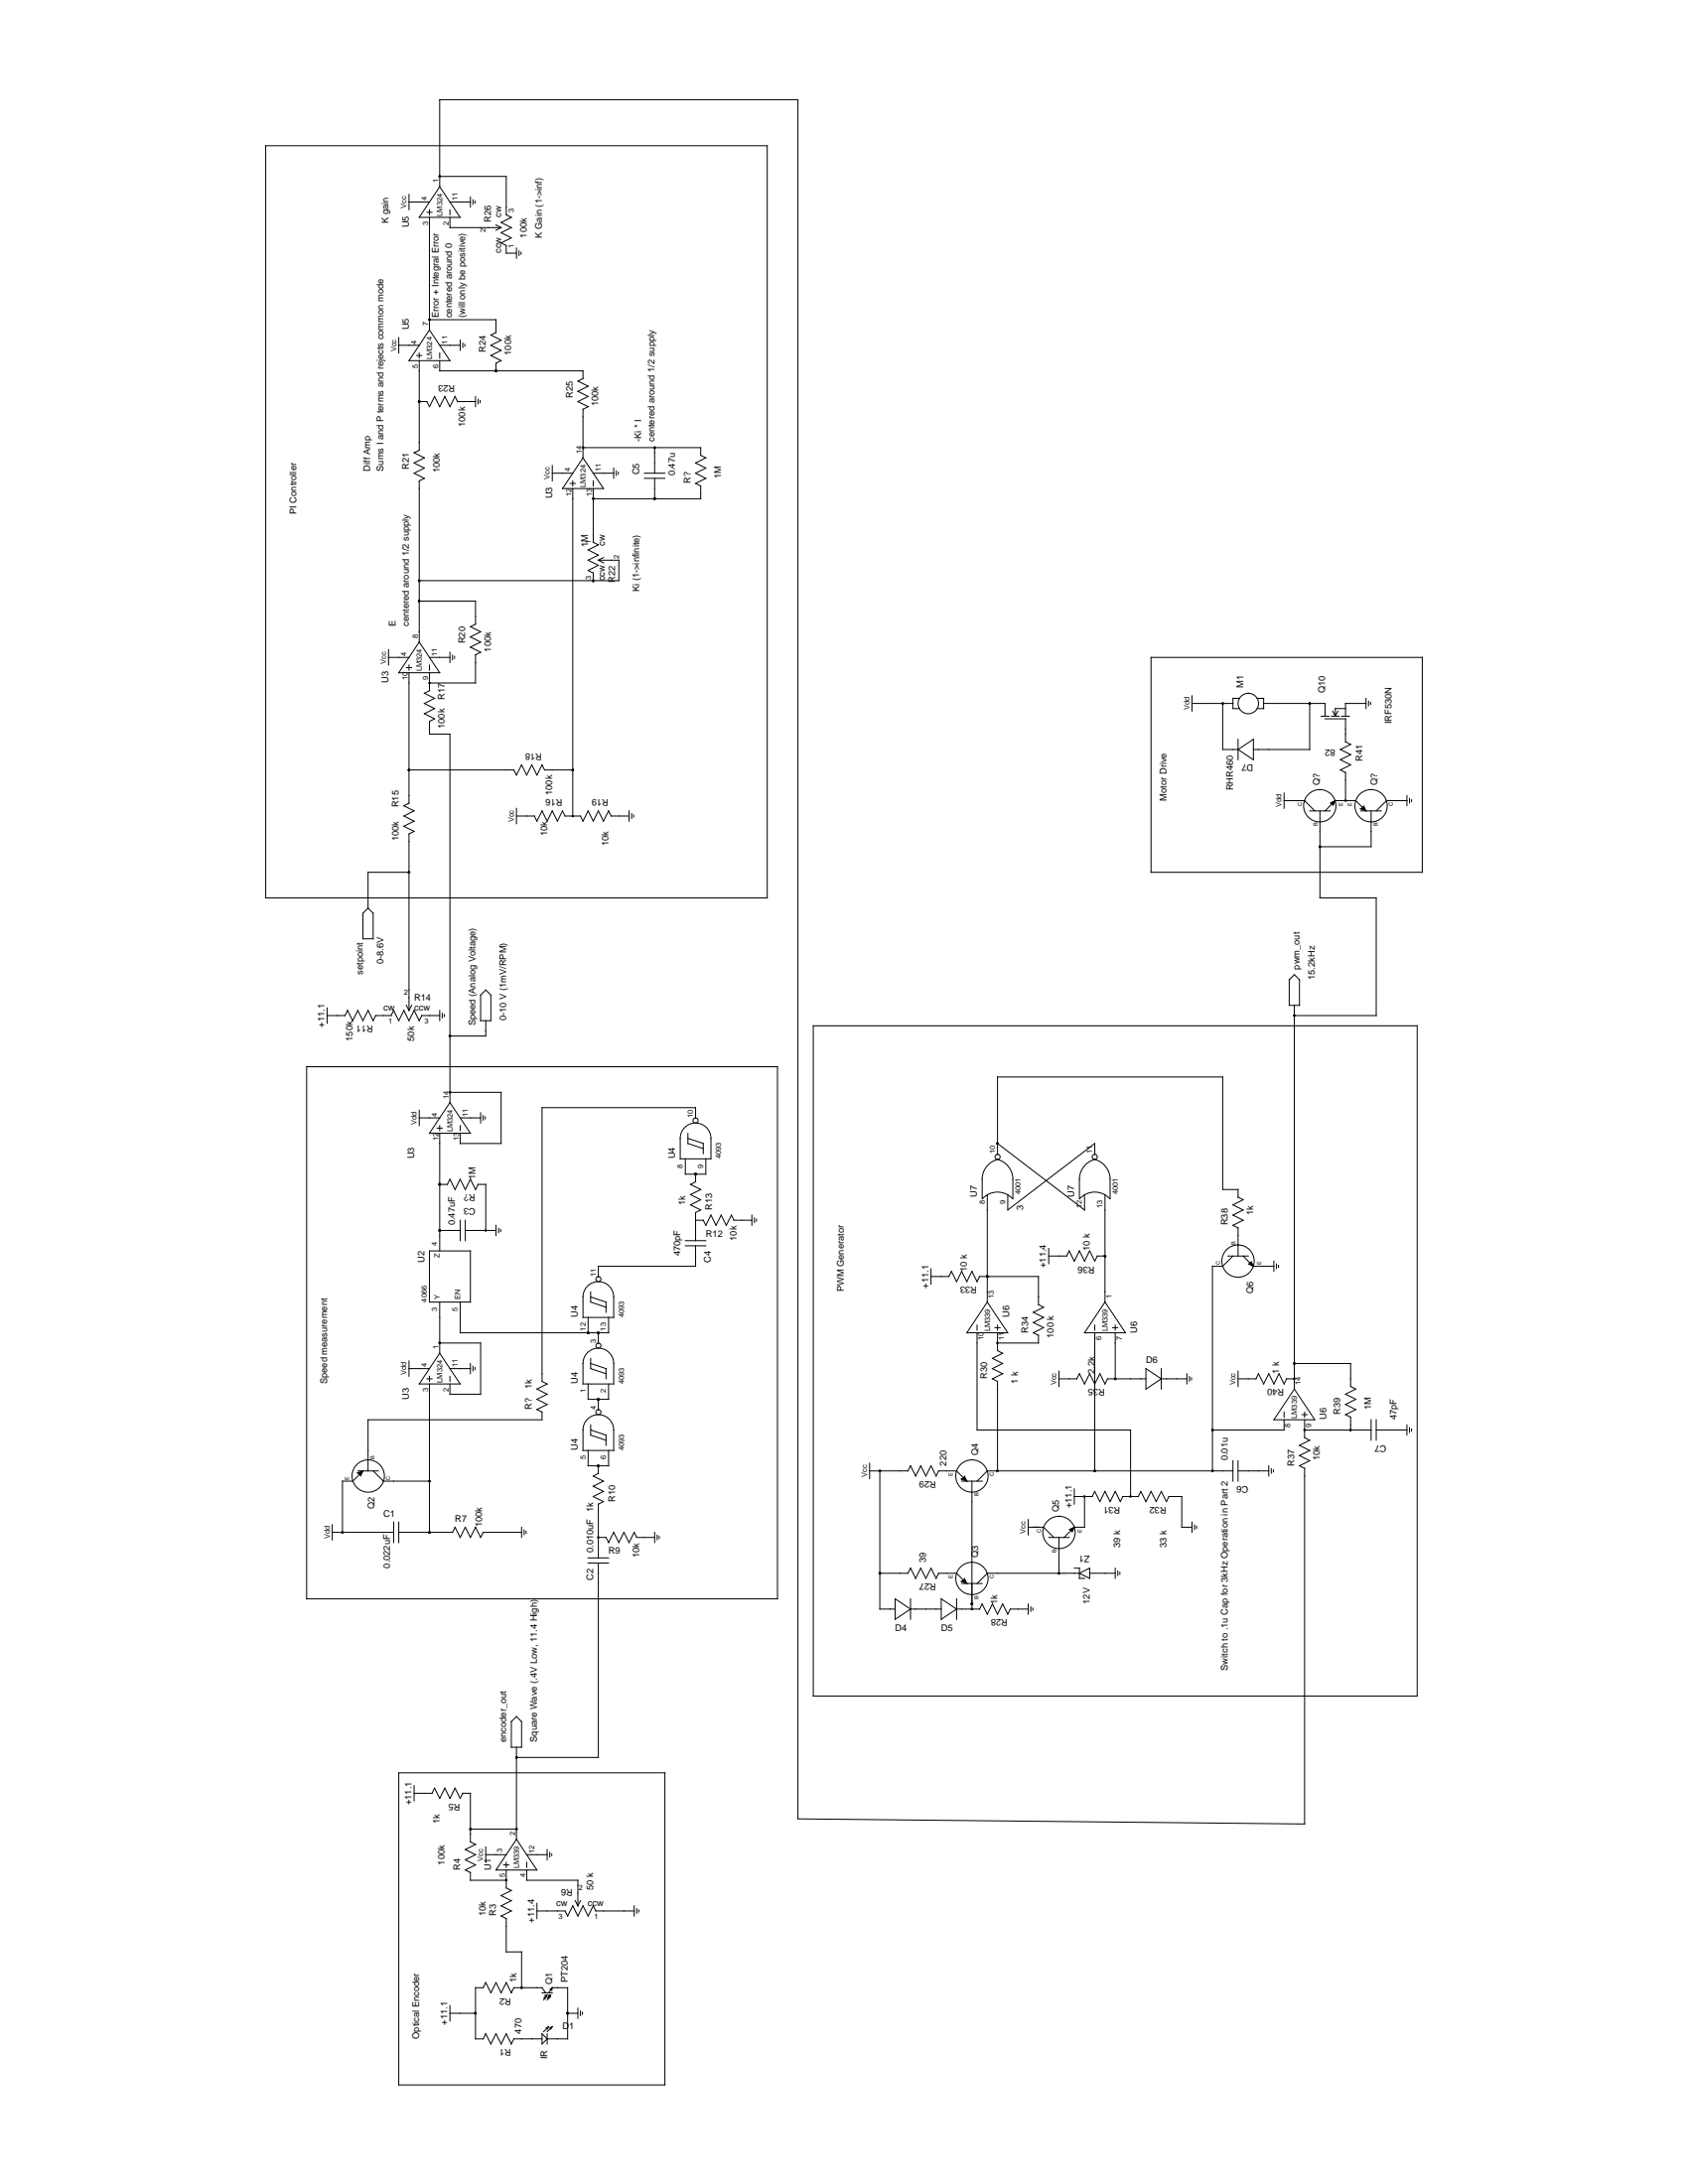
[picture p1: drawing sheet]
<svg xmlns="http://www.w3.org/2000/svg" width="216mm" height="279mm" viewBox="0 0 216 279" stroke-linecap="round" stroke-linejoin="round" font-family="sans-serif">
<g fill="none" stroke="#000" stroke-width=".13">
<path d="M34 18.6h64.1v96.3h-64.1zM52.3 24.9v1.9M52.3 25.8h2.6M54.6 27.2h.7M54.9 26.8v.7M54.9 27.8v14.4M56.2 23.9v-11.1h45.9v219.9l64.8 .6v-45.5M56.2 22.6h8.5v4.9l.7 .3-1.3 .7M56.2 23.9l2.7 3.9h-5.3zM57.5 26.8v.7M57.5 25.8h2.7M57.5 27.8v1.3h6.6l-.7 .4"/>
<path d="M60.2 25.2v1.3M60.5 25.6v.5M60.8 25.7v.3M63.4 28.8l.7 .3M64.1 28.5l1.3 .6-1.3 .7 1.3 .6-1.3 .7 .6 .3v1h1.4M66.1 31.7v1.3M66.4 32.1v.6M66.6 32.3v.2M51 43.2v2M51 44.2h2.6M53.3 45.5h.6M53.6 45.2v.6"/>
<path d="M53.6 46.1v11.5l-.6 .3 1.3 .7-1.3 .6 1.3 .7-1.3 .6 1.3 .7-.7 .3v20.6M54.9 42.2l2.6 3.9h-5.2zM54.9 40.9h8.5v1.7l-.6 .3 1.3 .6-1.3 .7 1.3 .6-1.3 .7 1.3 .6-.7 .4v.9M56.2 45.2v.6M56.2 44.2h2.7M56.2 46.1v1.3h18.4v1M58.2 50.7l.3 .7h2.3M58.2 50.7l-.7 1.3-.6-1.3-.7 1.3-.6-1.3-.7 1.3-.3-.6h-1M58.9 43.5v1.3M59.2 43.9v.6M59.4 44v.3M60.8 50.7v1.3"/>
<path d="M61.1 51.1v.6M61.4 51.2v.3M70.6 59.6v1.9M74.6 57.3h15v.9l.7 .4-1.3 .6 1.3 .7-1.3 .6 1.3 .7-1.3 .6 .6 .4v1.6h-13.7M74.6 58.6l2.6 3.9h-5.3zM74.6 48.4l-.7 .4 1.3 .6-1.3 .7 1.3 .6-1.3 .7 1.3 .6-.6 .4v6.2M78.5 59.9v1.3M83.7 57.3v3.2M53.6 76.9h7.2v3l-.6 .3 1.3 .6-1.3 .7 1.3 .6-1.3 .7 1.3 .6-.7 .4v3.6h-5.9M72.9 61.8h.7M73.3 61.5v.7M73.3 60.5h-2.7"/>
<path d="M73.3 62.5v41.9M75.9 60.5h2.6M75.9 62.5v6.9l.6 .3M75.9 61.5v.7M76.5 69.7l-1.3 .7 1.3 .6-1.3 .7 1.3 .6-1.3 .7 .7 .3v1M76.5 71.7l.7 .3M77.2 71.3l-.7 .4h2.6v2.6h-25.5M78.8 60.2v.6M79.1 60.4v.3M82.4 60.5h2.6M82.4 61.2h2.6M83.7 61.2v2.6"/>
<path d="M49.7 84.1h2.6M49.7 83.1v2M52 85.4h.6M52.3 85.1v.6M52.3 86.1v16.7M53.6 82.1l2.6 4h-5.2zM54.9 85.1v.6M54.9 86.1v2.3l-.6 .3 1.3 .6-1.3 .7 1.3 .6-1.3 .7 1.3 .7-.7 .3v1.6h2.6v47.1M54.9 84.1h2.6M57.5 83.4v1.4M57.9 83.8v.6M58.1 84v.2"/>
<path d="M69.3 97.8l.3 .7h3.7M69.3 97.8l-.6 1.4-.7-1.4-.6 1.4-.7-1.4-.6 1.4-.4-.7h-13.4M147.2 84.1h34.7v27.5h-34.7zM152.5 90h5.2M152.5 89v2M156.4 90v5.9h2M158.4 94.6v2.6M158.4 95.9l1.9-1.3v2.6zM158.5 89.3h-.8v1.3h.8M160.8 89.3h.8v1.3h-.8M161.6 90h7.9v1.6M167.5 90v5.9h-7.2"/>
<path d="M169 91.6h1M169.5 92h2.6v2.9l.7 .3M170.3 91.6h1M170.5 91l.3 .6M171.1 91l-.3 .6M171.6 91.6h1M172.1 90.6h-1.3v1M172.8 95.2l-1.4 .7 1.4 .6-1.4 .7 1.4 .6-1.4 .7 .7 .3v3.6M174.7 89.3v1.3M174.7 90h-2.6v1.6M175 89.7v.6M175.3 89.9v.2"/>
<path d="M47.1 116.2l.6 .6v3.3h-1.3v-3.3zM52.3 111.6h-5.2v4.6M52.3 102.8l-.6 .3 1.3 .6-1.3 .7 1.3 .6-1.3 .7 1.3 .7-.7 .3v22.6M66.1 103.4v2M77.8 103.7l.4 .7h2.3M77.8 103.7l-.6 1.3-.7-1.3-.6 1.3-.7-1.3-.6 1.3-.4-.6h-1.9l-.4-.7-.6 1.3-.7-1.3-.6 1.3-.7-1.3-.6 1.3-.4-.6h-2.2M80.5 103.7v1.3M80.8 104.1v.6M81 104.3v.2M164.2 101.4v2M164.2 102.4h2.7l1.3 1.3M167.5 103.7h2.6"/>
<path d="M168.8 103.7v11.2h7.2v15h-10.4M169.5 103.7l1.3-1.3h2.6l1.3 1.3M170.2 102.7l.6-.3-.3 .6zM174 103.5l.3-.2 .1-.2 .3 .6zM174.1 103.7h2.6M175.4 103.7v4.6h-6.6M180 101.8v1.3M180 102.4h-2.7l-1.3 1.3M180.3 102.1v.6M180.5 102.3v.3M39.2 136.5h60.2v68h-60.2zM41.8 128.9v2"/>
<path d="M48 129.9h2M48.1 129.9l-.4 .7-.6-1.3-.7 1.3-.6-1.3-.7 1.3-.6-1.3-.4 .6h-2.3M50 129.9l.3-.6 .7 1.3 .7-1.3 .6 1.3 .7-1.3 .6 1.3 .3-.7h2.3M52 128.6l.3 .7M52.7 128.6l-.4 .7M56.2 129.3v1.3M56.6 129.6v.6M56.8 129.8v.3M57.5 139.7h6.6v6.6h-5.2v-1.3M62.1 126.6l.7 .7v3.3h-1.3v-3.3zM62.1 130.6v1.9h-4.6M104 131.2h77.3v85.8h-77.3z"/>
<path d="M164.9 125.3l.7-.6 .6 .6v3.3h-1.3zM165.6 128.6v49.1M53.6 143h2.6M53.6 142v2M55.9 144.3h.7M56.2 151.5h1l.3-.6 .7 1.3 .7-1.3 .6 1.3 .7-1.3 .6 1.3M56.2 157.4h2.7M56.2 145v15M56.2 144v.6M57.5 141l2.7 4h-5.3zM58.9 143h2.6M58.9 156.1v2.6"/>
<path d="M58.9 144v.6M59.5 157.4h3.9M59.5 156.1v2.6M61.1 151.5h1v5.9M61.1 151.5l-.3 .7M61.5 142.4v1.3M61.8 142.7v.6M62.1 142.9v.2M63.4 156.8v1.3M63.8 157.1v.6M64 157.3v.2M87.6 144.2a1.96 1.96 0 0 1 2.1-.4 1.96 1.96 0 0 1 1.2 1.8v2.6h-3.9l.1-3.1 .2-.5z"/>
<path d="M87.7 158.7h2.6M87.7 159.4h2.6M87.7 148.2v2h2.6v-2M88 145.6l1.9 .7v1.3M88 145v1.3l1.9 .6M89 150.2v1l-.7 .3 1.3 .7-1.3 .6 1.3 .7-1.3 .6 1.3 .7-.6 .3M89 155.1v3.6M89 159.4v2.6h-12.5v1.3M89 143v-1.3h-19.7v35l.7 .3-1.3 .7 1.3 .7-1.3 .6 1.3 .7-1.3 .6 .6 .4M89 156.1h1l.3 .7M96.2 155.4v1.4M96.2 156.1h-2.3l-.4-.7-.6 1.4-.7-1.4-.6 1.4-.7-1.4-.6 1.4"/>
<path d="M96.5 155.8v.6M96.8 156v.2M125.6 153.4a2.62 2.62 0 0 1 3.9 0M126.3 152.8v13.8M127.6 148.3a2.62 2.62 0 0 1 1.9 2.6v2.4M127.6 147.7v-9.9h28.8v14.4h2v1l.6 .3-1.3 .6 1.3 .7-1.3 .6 1.3 .7-1.3 .7 .7 .3M127.6 146.3l11.1 8.5v-2M127.6 148.3a2.62 2.62 0 0 0-2 2.6v2.4M134.1 159.7v2M138.1 153.4a2.62 2.62 0 0 1 3.9 0M140 148.3a2.62 2.62 0 0 1 2 2.6v2.4M140 147.7v-1.4l-11.1 8.5v-2"/>
<path d="M140 148.3a2.62 2.62 0 0 0-1.9 2.6v2.4M141.3 152.8v13.8M158.4 157.1v3.6M52.3 175.1h2.6M52.3 174.1v2M54.6 176.4h.7M54.9 160h5.3v6.6h-5.3zM54.9 176.1v.6M54.9 177.1v18.9M56.2 171.8h5.3v6.6h-4v-1.3M56.2 166.6v6.5M56.2 173.1l2.7 4h-5.3z"/>
<path d="M57.5 176.1v.6M57.5 175.1h2.7M58.9 166.6v3.9h18.9v-2M60.2 174.4v1.3M60.5 174.8v.6M60.8 175v.2M75.1 173a1.96 1.96 0 0 1 2.2-.4 1.96 1.96 0 0 1 1.2 1.8v2.7h-3.9v-3.2l.2-.5zM75.1 164.5a1.96 1.96 0 0 1 2.2-.4 1.96 1.96 0 0 1 1.2 1.8v2.6h-3.9v-3.1l.2-.5zM75.2 177.1v1.9h2.6v-1.9M75.2 168.5v2M75.5 165.9l2 .7v1.3M75.5 174.4l2 .7v1.3"/>
<path d="M75.5 165.3v1.3l2 .6M75.5 173.8v1.3l2 .6M76.5 170.5v1.3M76.5 179v1.3M119.1 163.3h2.3l.3-.7 .6 1.4 .7-1.4 .7 1.4 .6-1.4 .7 1.4 .3-.7h7.5v3.6l.7 .3-1.3 .7 1.3 .6-1.3 .7 1.3 .6-1.3 .7 .6 .3M119.1 162.3v2M125 170.5v12.4h19.6v8.6M125 169.5v.7M126.3 166.6l2.6 3.9h-5.2zM127.3 169.9h.6M127.6 170.5v2.3l.6 .3-1.3 .7 1.3 .6-1.3 .7 1.3 .6-1.3 .7 .7 .3v11.5M127.6 169.5v.7"/>
<path d="M132.8 170.8v1h-5.2M134.1 160.7h2.3l.3-.7 .7 1.3 .7-1.3 .6 1.3 .7-1.3 .6 1.3 .3-.6h1M135.4 175.4v2M140 169.5v.7M140 170.5v17.7M141.3 166.6l2.7 3.9h-5.3zM141.6 176.4h5M141.7 176.4l-.4 .7-.6-1.4-.7 1.4-.6-1.4-.7 1.4-.6-1.4-.4 .7h-2.3M142.3 169.9h.7M142.6 169.5v.7M142.6 170.5v5.9M146.6 175.1l1.9 1.3-1.9 1.3z"/>
<path d="M148.5 176.4h3.3M148.5 175.1v2.6M151.8 175.7v1.4M152.1 176.1v.6M152.4 176.3v.2M157 160.7h2.7M157.7 160.7l-1.3 1.3h-1.3v26.2M158.4 175.4v2M158.4 176.4h2.2l.4-.7 .6 1.4 .7-1.4 .6 1.4 .7-1.4 .6 1.4 .4-.7h1M159 160.7l1.3 1.3h2.6M159.7 161.7l.4-.3 .2 .6zM162.9 161.3v1.3"/>
<path d="M163.3 161.7v.6M163.5 161.9v.2M165.6 174.4h7.2v3l.6 .3-1.3 .7 1.3 .6-1.3 .7 1.3 .6-1.3 .7 .7 .3v1.6M165.6 177.7l2.6 3.9h-5.3zM42.5 195.1v1.9M45.7 188.4l.7-.2-.3 .6-.1-.2zM45.8 188.2h2.6M46.4 188.2l-1.3 1.3h-1.3v6.5M47.7 188.2l1.3 1.3h5.9M50.3 194.7v2.6M50.3 196h-7.8M51 194.7v2.6"/>
<path d="M51 196h6.9l.3-.6 .7 1.3 .6-1.3 .7 1.3 .6-1.3 .7 1.3 .3-.7h4.9M66.7 195.4v1.3M67 195.7v.6M67.3 195.9v.3M69.3 180.6v1h-22.2v6.6M75.1 181.6a1.96 1.96 0 0 1 2.2-.5 1.96 1.96 0 0 1 1.2 1.8v2.7h-3.9v-3.2l.2-.4zM75.2 199.3h2.6M75.2 200h2.6M75.2 185.6v1.9h2.6v-1.9M75.5 182.9l2 .7v1.3M75.5 182.3v1.3l2 .7M76.5 200v24.8h-10.4"/>
<path d="M76.5 187.5v1l-.6 .3 1.3 .7-1.3 .6 1.3 .7-1.3 .7 1.3 .6M76.5 192.4v6.9M76.5 196.7h1M77.2 192.1l-.7 .3M77.5 196.7l.3 .6 .7-1.3 .6 1.3 .7-1.3 .7 1.3 .6-1.3 .3 .7h2.3M83.7 196v1.3M84.1 196.4v.6M84.3 196.6v.2M111.2 188.2h1.3M111.2 187.2v2M122.9 189.2l.3-.1 .2-.2 .3 .6zM123 189.5h2.6"/>
<path d="M123.7 189.5l-1.4-1.3h-2.2l-.4 .6-.6-1.3-.7 1.3-.6-1.3-.7 1.3-.6-1.3-.4 .7h-3.6v17.7h2M124.3 189.5v16.4M131.5 194.4v2M131.5 195.4h2l1.3 1.3M134.1 196.7h2.6M135.4 196.7v4.6M136.8 195.7l.6-.3-.3 .6zM137.4 190.5v1.9M138.7 191.5v3.9h-1.3l-1.3 1.3M143.6 191.5h2l.3-.7 .7 1.3 .6-1.3 .7 1.3 .6-1.3 .7 1.3 .3-.6h1.7v3.9h1.3M143.6 191.5l-.3 .6-.7-1.3-.6 1.3-.7-1.3-.6 1.3-.7-1.3-.3 .7h-2.3M152.5 194.7v1.3"/>
<path d="M152.8 195.1v.6M153 195.2v.3M157.7 186.9v2.6M157.7 188.2h-31.4l-1.3 1.3M158.4 188.2h3.9M158.4 186.9v2.6M162.3 187.5v1.3M162.6 187.9v.6M162.9 188v.3M164.2 181.6v1.3h-9.1M164.2 180.7v.6M166.5 181h.7"/>
<path d="M166.9 182.9h8.5M166.9 180.7v.6M166.9 181.6v2.3l.6 .4-1.3 .6 1.3 .7-1.3 .6 1.3 .7-1.3 .6 .7 .4M175.4 181.6v2.7M176 182.9h4M176 181.6v2.7M180 182.3v1.3M180.3 182.6v.6M180.5 182.8v.3M66.1 219.6l.6 .7v3.2h-1.3v-3.2zM112.5 201.3h3.6l.4-.7 .6 1.3 .7-1.3 .6 1.3 .7-1.3 .6 1.3 .4-.6h2.2l1.4 1.3M114.5 204.5l2 1.4-2 1.3z"/>
<path d="M116.5 204.5v2.7M116.5 205.9h3.9M122.3 205.9l-1.9-1.4v2.7l1.9-1.3h3l.3-.7 .7 1.3 .6-1.3 .7 1.3 .6-1.3 .7 1.3M122.3 204.5v2.7M122.9 202.3l.3-.1 .2-.2 .3 .6zM123 202.6h2.6M131.5 205.2v1.3M131.5 205.9h-2.3l-.3 .6M131.8 205.6v.5M132.1 205.7v.3M137.4 200.6h.7v1.3h.6M138.1 201.3h-11.8l-1.3 1.3"/>
<path d="M138.1 201.3l1.3-.7v1.3zM139.4 201.3h3.2M142.6 200.6v1.3M143 201v.6M143.2 201.1v.3M51 226.8h34v39.9h-34zM53 229.4h2.3l.3-.6 .6 1.3 .7-1.3 .6 1.3 .7-1.3 .7 1.3 .3-.7h1v6.2l.6 .4-1.3 .6 1.3 .7-1.3 .6 1.3 .7-1.3 .6 .7 .4v.9h4.5M53 228.4v2M60.2 234h5.9M62.1 236.3v2M64.4 238.6h.7M64.7 238.3v.6"/>
<path d="M64.7 237.3h-2.6M64.7 239.2v2.3l.7 .4-1.3 .6 1.3 .7-1.3 .6 1.3 .7-1.3 .6 .6 .4M66.1 235.3l2.6 3.9h-5.3zM66.1 223.5v11.8M67.4 237.3h2.6M67.4 239.2v1.3h6.5v3.3M67.4 238.3v.6M70 236.6v1.3M70.3 237v.6M70.6 237.1v.3M57.5 256.6v1.9M60.8 257.6h-3.3"/>
<path d="M64.7 245.4v4.3h2v4.6M68.7 244.5h3.6l.3 .6 .7-1.3 .6 1.3 .7-1.3 .6 1.3 .7-1.3 .3 .7h4.9M68.7 243.5v2M69.3 254.9h1.3M69.7 255.3l.3-.1-.1 .3zM69.8 254.9l-.5-.6h-3.6l-.3 .6-.7-1.3-.6 1.3-.7-1.3-.6 1.3-.7-1.3-.3 .7h-1v6.5h1l.3-.6 .7 1.3 .6-1.3 .7 1.3 .6-1.3 .7 1.3 .3-.7h3.6M69.9 255.3l-.3 .3h.2l-.3 .3M70.2 255.3l.2-.1v.3zM70.2 259.3l-.7 .6M70.2 259.3l-.3 .2M70.2 259.3l-.2 .3M70.3 255.3l-.3 .3h.2l-.2 .3"/>
<path d="M70.4 254.5l.2-.2v.3zM70.6 254.3l-.4 .6M70.6 259.3l-.6 .6M70.6 259.3l-.3 .2M70.6 259.3l-.2 .3M70.6 254.3h2v6.5h-2.6M72.6 257.6h1.3M73.6 243.1l.3 .7M73.9 256.9v1.3M74.2 257.3v.6M74.3 243.2l-.4 .6M74.5 257.4v.3"/>
<path d="M81.1 243.8v1.3M81.4 244.2v.6M81.7 244.3v.3M69.3 260.2l.7 .6-.7 .7zM70 260.2v1.3"/>
<circle cx="159.7" cy="90" r="1.31"/>
<circle cx="168.8" cy="103.1" r="2.07"/>
<circle cx="175.4" cy="103.1" r="2.07"/>
<circle cx="89" cy="143.3" r=".33"/>
<circle cx="127.6" cy="148" r=".33"/>
<circle cx="140" cy="148" r=".33"/>
<circle cx="76.5" cy="163.6" r=".33"/>
<circle cx="76.5" cy="172.1" r=".33"/>
<circle cx="158.3" cy="161.3" r="2.07"/>
<circle cx="47.1" cy="188.8" r="2.07"/>
<circle cx="76.5" cy="180.7" r=".33"/>
<circle cx="124.3" cy="188.8" r="2.07"/>
<circle cx="135.4" cy="196" r="2.07"/>
<circle cx="124.3" cy="201.9" r="2.07"/>
</g>
<g fill="#000">
<path d="M170.2 102.7l.6-.3-.3 .6zM174 103.5l.3-.2 .1-.2 .3 .6zM159.7 161.7l.4-.3 .2 .6zM45.7 188.4l.7-.2-.3 .6-.1-.2zM122.9 189.2l.3-.1 .2-.2 .3 .6zM136.8 195.7l.6-.3-.3 .6zM122.9 202.3l.3-.1 .2-.2 .3 .6z"/>
<circle cx="56.2" cy="22.6" r=".16"/>
<circle cx="53.6" cy="51.4" r=".16"/>
<circle cx="54.9" cy="40.9" r=".16"/>
<circle cx="63.4" cy="47.5" r=".16"/>
<circle cx="74.6" cy="57.3" r=".16"/>
<circle cx="83.7" cy="57.3" r=".16"/>
<circle cx="53.6" cy="76.9" r=".16"/>
<circle cx="53.6" cy="74.3" r=".16"/>
<circle cx="75.9" cy="63.8" r=".16"/>
<circle cx="75.9" cy="74.3" r=".16"/>
<circle cx="83.7" cy="63.8" r=".16"/>
<circle cx="52.3" cy="98.5" r=".16"/>
<circle cx="54.9" cy="87.4" r=".16"/>
<circle cx="73.3" cy="98.5" r=".16"/>
<circle cx="156.4" cy="90" r=".16"/>
<circle cx="167.5" cy="90" r=".16"/>
<circle cx="52.3" cy="111.6" r=".16"/>
<circle cx="73.3" cy="104.4" r=".16"/>
<circle cx="168.8" cy="108.3" r=".16"/>
<circle cx="172.1" cy="102.4" r=".16"/>
<circle cx="57.6" cy="132.5" r=".16"/>
<circle cx="57.6" cy="139.7" r=".16"/>
<circle cx="165.5" cy="129.9" r=".16"/>
<circle cx="56.2" cy="151.5" r=".16"/>
<circle cx="56.2" cy="157.4" r=".16"/>
<circle cx="62.1" cy="157.4" r=".16"/>
<circle cx="89" cy="150.2" r=".16"/>
<circle cx="127.6" cy="146.3" r=".16"/>
<circle cx="56.2" cy="171.8" r=".16"/>
<circle cx="75.2" cy="170.5" r=".16"/>
<circle cx="76.5" cy="179" r=".16"/>
<circle cx="76.5" cy="170.5" r=".16"/>
<circle cx="126.3" cy="163.3" r=".16"/>
<circle cx="127.6" cy="171.8" r=".16"/>
<circle cx="141.3" cy="160.7" r=".16"/>
<circle cx="142.6" cy="176.4" r=".16"/>
<circle cx="165.5" cy="174.4" r=".16"/>
<circle cx="165.5" cy="176.4" r=".16"/>
<circle cx="43.8" cy="196" r=".16"/>
<circle cx="54.9" cy="189.5" r=".16"/>
<circle cx="54.9" cy="196" r=".16"/>
<circle cx="76.5" cy="196.7" r=".16"/>
<circle cx="76.5" cy="187.5" r=".16"/>
<circle cx="112.5" cy="188.2" r=".16"/>
<circle cx="127.6" cy="188.2" r=".16"/>
<circle cx="138.7" cy="191.5" r=".16"/>
<circle cx="140" cy="188.2" r=".16"/>
<circle cx="144.6" cy="191.5" r=".16"/>
<circle cx="155.1" cy="188.2" r=".16"/>
<circle cx="155.1" cy="182.9" r=".16"/>
<circle cx="166.9" cy="182.9" r=".16"/>
<circle cx="172.7" cy="182.9" r=".16"/>
<circle cx="112.5" cy="201.3" r=".16"/>
<circle cx="124.3" cy="205.2" r=".16"/>
<circle cx="124.3" cy="205.8" r=".16"/>
<circle cx="135.4" cy="201.3" r=".16"/>
<circle cx="60.2" cy="234" r=".16"/>
<circle cx="66.1" cy="224.8" r=".16"/>
<circle cx="66.1" cy="234" r=".16"/>
<circle cx="60.8" cy="257.6" r=".16"/>
<circle cx="64.7" cy="240.5" r=".16"/>
<circle cx="66.7" cy="254.3" r=".16"/>
<circle cx="72.6" cy="257.6" r=".16"/>
</g>
<g font-size="1.2">
<text x="49.7" y="28.5" transform="rotate(-90 49.7 28.5)">K gain</text>
<text x="52.3" y="29.1" transform="rotate(-90 52.3 29.1)">U5</text>
<text x="62.8" y="28.5" transform="rotate(-90 62.8 28.5)">R26</text>
<text x="64.1" y="27.8" transform="rotate(-90 64.1 27.8)">cw</text>
<text x="64.1" y="32.4" transform="rotate(-90 64.1 32.4)">ccw</text>
<text x="67.4" y="30.4" transform="rotate(-90 67.4 30.4)">100k</text>
<text x="69.3" y="30.4" transform="rotate(-90 69.3 30.4)">K Gain (1-&gt;inf)</text>
<text x="56.1" y="40.7" transform="rotate(-90 56.1 40.7)">Error + Integral Error</text>
<text x="57.8" y="40.7" transform="rotate(-90 57.8 40.7)">centered around 0</text>
<text x="59.5" y="40.7" transform="rotate(-90 59.5 40.7)">(will only be positive)</text>
<text x="52.3" y="42.2" transform="rotate(-90 52.3 42.2)">U5</text>
<text x="62.1" y="45" transform="rotate(-90 62.1 45)">R24</text>
<text x="65.4" y="45.4" transform="rotate(-90 65.4 45.4)">100k</text>
<text x="58.2" y="49.2" transform="rotate(-180 58.2 49.2)">R23</text>
<text x="73.3" y="50.9" transform="rotate(-90 73.3 50.9)">R25</text>
<text x="76.5" y="52" transform="rotate(-90 76.5 52)">100k</text>
<text x="59.5" y="54.6" transform="rotate(-90 59.5 54.6)">100k</text>
<text x="82" y="56.5" transform="rotate(-90 82 56.5)">-Ki * I</text>
<text x="83.7" y="56.5" transform="rotate(-90 83.7 56.5)">centered around 1/2 supply</text>
<text x="37.9" y="65.8" transform="rotate(-90 37.9 65.8)">PI Controller</text>
<text x="47.3" y="60.3" transform="rotate(-90 47.3 60.3)">Diff Amp</text>
<text x="49" y="60.3" transform="rotate(-90 49 60.3)">Sums I and P terms and rejects common mode</text>
<text x="52.3" y="60.1" transform="rotate(-90 52.3 60.1)">R21</text>
<text x="56.2" y="60.5" transform="rotate(-90 56.2 60.5)">100k</text>
<text x="70.6" y="63.8" transform="rotate(-90 70.6 63.8)">U3</text>
<text x="81.8" y="60.7" transform="rotate(-90 81.8 60.7)">C5</text>
<text x="86.3" y="60.9" transform="rotate(-90 86.3 60.9)">0.47u</text>
<text x="88.3" y="61.8" transform="rotate(-90 88.3 61.8)">R?</text>
<text x="92.2" y="61.2" transform="rotate(-90 92.2 61.2)">1M</text>
<text x="75.2" y="70" transform="rotate(-90 75.2 70)">1M</text>
<text x="77.4" y="69.8" transform="rotate(-90 77.4 69.8)">cw</text>
<text x="77.4" y="74.4" transform="rotate(-90 77.4 74.4)">ccw</text>
<text x="78.7" y="74.5" transform="rotate(-90 78.7 74.5)">R22</text>
<text x="81.8" y="75.7" transform="rotate(-90 81.8 75.7)">Ki (1-&gt;infinite)</text>
<text x="50.6" y="80.1" transform="rotate(-90 50.6 80.1)">E</text>
<text x="52.3" y="80.1" transform="rotate(-90 52.3 80.1)">centered around 1/2 supply</text>
<text x="59.5" y="82.3" transform="rotate(-90 59.5 82.3)">R20</text>
<text x="62.8" y="83.4" transform="rotate(-90 62.8 83.4)">100k</text>
<text x="49.7" y="87.4" transform="rotate(-90 49.7 87.4)">U3</text>
<text x="56.9" y="89.5" transform="rotate(-90 56.9 89.5)">R17</text>
<text x="159" y="88" transform="rotate(-90 159 88)">M1</text>
<text x="169.5" y="88.7" transform="rotate(-90 169.5 88.7)">Q10</text>
<text x="56.9" y="93.2" transform="rotate(-90 56.9 93.2)">100k</text>
<text x="170.8" y="95.9" transform="rotate(-180 170.8 95.9)">82</text>
<text x="178" y="92.6" transform="rotate(-90 178 92.6)">IRF530N</text>
<text x="69.3" y="96.4" transform="rotate(-180 69.3 96.4)">R18</text>
<text x="70.6" y="101.7" transform="rotate(-90 70.6 101.7)">100k</text>
<text x="157.7" y="101.1" transform="rotate(-90 157.7 101.1)">RHR460</text>
<text x="160.3" y="97.8" transform="rotate(-180 160.3 97.8)">D7</text>
<text x="168.8" y="100.5" transform="rotate(-90 168.8 100.5)">Q?</text>
<text x="174.2" y="97.4" transform="rotate(-90 174.2 97.4)">R41</text>
<text x="176.2" y="100.5" transform="rotate(-90 176.2 100.5)">Q?</text>
<text x="51" y="107.6" transform="rotate(-90 51 107.6)">100k</text>
<text x="51" y="103.3" transform="rotate(-90 51 103.3)">R15</text>
<text x="70" y="107" transform="rotate(-90 70 107)">10k</text>
<text x="71.9" y="102.2" transform="rotate(-180 71.9 102.2)">R16</text>
<text x="77.8" y="102.2" transform="rotate(-180 77.8 102.2)">R19</text>
<text x="149.2" y="102.4" transform="rotate(-90 149.2 102.4)">Motor Drive</text>
<text x="77.8" y="108.3" transform="rotate(-90 77.8 108.3)">10k</text>
<text x="46.4" y="124.7" transform="rotate(-90 46.4 124.7)">setpoint</text>
<text x="49" y="123.4" transform="rotate(-90 49 123.4)">0-8.6V</text>
<text x="166.2" y="124" transform="rotate(-90 166.2 124)">pwm_out</text>
<text x="168.2" y="125.3" transform="rotate(-90 168.2 125.3)">15.2kHz</text>
<text x="41.5" y="131.4" transform="rotate(-90 41.5 131.4)">+11.1</text>
<text x="47.7" y="131.2" transform="rotate(-180 47.7 131.2)">R11</text>
<text x="49" y="129.3">cw</text>
<text x="53" y="129.3">ccw</text>
<text x="53" y="128">R14</text>
<text x="60.8" y="131.2" transform="rotate(-90 60.8 131.2)">Speed (Analog Voltage)</text>
<text x="64.7" y="130.6" transform="rotate(-90 64.7 130.6)">0-10 V (1mV/RPM)</text>
<text x="45.1" y="133.2" transform="rotate(-90 45.1 133.2)">150k</text>
<text x="53" y="133.2" transform="rotate(-90 53 133.2)">50k</text>
<text x="53" y="148.2" transform="rotate(-90 53 148.2)">U3</text>
<text x="86.3" y="148.2" transform="rotate(-90 86.3 148.2)">U4</text>
<text x="60.8" y="150.9" transform="rotate(-90 60.8 150.9)">1M</text>
<text x="60.8" y="154.6" transform="rotate(-180 60.8 154.6)">C3</text>
<text x="60.8" y="152.8" transform="rotate(-180 60.8 152.8)">R?</text>
<text x="87.7" y="154.1" transform="rotate(-90 87.7 154.1)">1k</text>
<text x="91.1" y="154.8" transform="rotate(-90 91.1 154.8)">R13</text>
<text x="125" y="153.2" transform="rotate(-90 125 153.2)">U7</text>
<text x="130.9" y="154.8" transform="rotate(-90 130.9 154.8)">3</text>
<text x="137.4" y="153.2" transform="rotate(-90 137.4 153.2)">U7</text>
<text x="160.3" y="155.4" transform="rotate(-90 160.3 155.4)">1k</text>
<text x="54.3" y="161.5" transform="rotate(-90 54.3 161.5)">U2</text>
<text x="58.2" y="156.8" transform="rotate(-90 58.2 156.8)">0.47uF</text>
<text x="87" y="160.7" transform="rotate(-90 87 160.7)">470pF</text>
<text x="90.3" y="158.2">R12</text>
<text x="90.9" y="161.5" transform="rotate(-90 90.9 161.5)">C4</text>
<text x="94.2" y="158.7" transform="rotate(-90 94.2 158.7)">10k</text>
<text x="139.4" y="160" transform="rotate(-90 139.4 160)">10 k</text>
<text x="140" y="162" transform="rotate(-180 140 162)">R36</text>
<text x="157" y="156.8" transform="rotate(-90 157 156.8)">R38</text>
<text x="107.9" y="165.3" transform="rotate(-90 107.9 165.3)">PWM Generator</text>
<text x="118.7" y="164.8" transform="rotate(-90 118.7 164.8)">+11.1</text>
<text x="123.7" y="162.6" transform="rotate(-90 123.7 162.6)">10 k</text>
<text x="125" y="164.6" transform="rotate(-180 125 164.6)">R33</text>
<text x="133.8" y="162.2" transform="rotate(-90 133.8 162.2)">+11.4</text>
<text x="160.3" y="165.5" transform="rotate(-90 160.3 165.5)">Q6</text>
<text x="73.9" y="168.5" transform="rotate(-90 73.9 168.5)">U4</text>
<text x="129.1" y="168.5" transform="rotate(-90 129.1 168.5)">U6</text>
<text x="131.5" y="170.5" transform="rotate(-90 131.5 170.5)">R34</text>
<text x="134.8" y="171.2" transform="rotate(-90 134.8 171.2)">100 k</text>
<text x="145.4" y="170.5" transform="rotate(-90 145.4 170.5)">U6</text>
<text x="41.8" y="177.1" transform="rotate(-90 41.8 177.1)">Speed measurement</text>
<text x="52.3" y="179" transform="rotate(-90 52.3 179)">U3</text>
<text x="68" y="177.7" transform="rotate(-90 68 177.7)">1k</text>
<text x="73.9" y="177.1" transform="rotate(-90 73.9 177.1)">U4</text>
<text x="126.3" y="176.4" transform="rotate(-90 126.3 176.4)">R30</text>
<text x="130.2" y="177.1" transform="rotate(-90 130.2 177.1)">1 k</text>
<text x="140" y="175.7" transform="rotate(-90 140 175.7)">2.2k</text>
<text x="141.3" y="177.7" transform="rotate(-180 141.3 177.7)">R35</text>
<text x="146.6" y="174.4">D6</text>
<text x="163.6" y="175.7" transform="rotate(-90 163.6 175.7)">1 k</text>
<text x="164.2" y="177.7" transform="rotate(-180 164.2 177.7)">R40</text>
<text x="68" y="180.3" transform="rotate(-90 68 180.3)">R?</text>
<text x="73.9" y="185.6" transform="rotate(-90 73.9 185.6)">U4</text>
<text x="169.7" y="181.6" transform="rotate(-90 169.7 181.6)">U6</text>
<text x="171.4" y="181" transform="rotate(-90 171.4 181)">R39</text>
<text x="175.4" y="180.3" transform="rotate(-90 175.4 180.3)">1M</text>
<text x="177.3" y="184.9" transform="rotate(-180 177.3 184.9)">C7</text>
<text x="178.6" y="181.6" transform="rotate(-90 178.6 181.6)">47pF</text>
<text x="119.7" y="189.5" transform="rotate(-180 119.7 189.5)">R29</text>
<text x="121" y="187.5" transform="rotate(-90 121 187.5)">220</text>
<text x="125.1" y="186.2" transform="rotate(-90 125.1 186.2)">Q4</text>
<text x="157" y="186.9" transform="rotate(-90 157 186.9)">0.01u</text>
<text x="159.7" y="190.1" transform="rotate(-180 159.7 190.1)">C6</text>
<text x="165.6" y="187.5" transform="rotate(-90 165.6 187.5)">R37</text>
<text x="168.8" y="186.9" transform="rotate(-90 168.8 186.9)">10k</text>
<text x="47.9" y="193" transform="rotate(-90 47.9 193)">Q2</text>
<text x="49" y="194.1">C1</text>
<text x="58.2" y="194.7">R7</text>
<text x="61.6" y="195.4" transform="rotate(-90 61.6 195.4)">100k</text>
<text x="75.9" y="193.4" transform="rotate(-90 75.9 193.4)">1k</text>
<text x="78.7" y="192.1" transform="rotate(-90 78.7 192.1)">R10</text>
<text x="135.4" y="193.4" transform="rotate(-90 135.4 193.4)">Q5</text>
<text x="137.1" y="192.9" transform="rotate(-90 137.1 192.9)">+11.1</text>
<text x="143.3" y="198" transform="rotate(-90 143.3 198)">39 k</text>
<text x="143.3" y="192.8" transform="rotate(-180 143.3 192.8)">R31</text>
<text x="149.2" y="198" transform="rotate(-90 149.2 198)">33 k</text>
<text x="149.2" y="192.8" transform="rotate(-180 149.2 192.8)">R32</text>
<text x="49.9" y="200.6" transform="rotate(-90 49.9 200.6)">0.022uF</text>
<text x="75.9" y="202.1" transform="rotate(-90 75.9 202.1)">C2</text>
<text x="75.9" y="198.7" transform="rotate(-90 75.9 198.7)">0.010uF</text>
<text x="77.8" y="198.8">R9</text>
<text x="81.8" y="199.3" transform="rotate(-90 81.8 199.3)">10k</text>
<text x="118.4" y="200" transform="rotate(-90 118.4 200)">39</text>
<text x="119.7" y="202.6" transform="rotate(-180 119.7 202.6)">R27</text>
<text x="125.1" y="199.3" transform="rotate(-90 125.1 199.3)">Q3</text>
<text x="139.4" y="199" transform="rotate(-180 139.4 199)">Z1</text>
<text x="114.5" y="208.6">D4</text>
<text x="120.4" y="208.6">D5</text>
<text x="127.6" y="205.2" transform="rotate(-90 127.6 205.2)">1k</text>
<text x="128.9" y="207.2" transform="rotate(-180 128.9 207.2)">R28</text>
<text x="139.4" y="205.2" transform="rotate(-90 139.4 205.2)">12V</text>
<text x="157" y="213.7" transform="rotate(-90 157 213.7)">Switch to .1u Cap for 3kHz Operation in Part 2</text>
<text x="64.7" y="222.9" transform="rotate(-90 64.7 222.9)">encoder_out</text>
<text x="68.7" y="222.9" transform="rotate(-90 68.7 222.9)">Square Wave (.4V Low, 11.4 High)</text>
<text x="52.6" y="230.9" transform="rotate(-90 52.6 230.9)">+11.1</text>
<text x="56.2" y="233.3" transform="rotate(-90 56.2 233.3)">1k</text>
<text x="58.9" y="230.7" transform="rotate(-180 58.9 230.7)">R5</text>
<text x="56.9" y="238.6" transform="rotate(-90 56.9 238.6)">100k</text>
<text x="58.9" y="239.2" transform="rotate(-90 58.9 239.2)">R4</text>
<text x="62.8" y="239.2" transform="rotate(-90 62.8 239.2)">U1</text>
<text x="62.1" y="245.1" transform="rotate(-90 62.1 245.1)">10k</text>
<text x="63.4" y="245.1" transform="rotate(-90 63.4 245.1)">R3</text>
<text x="68.3" y="246" transform="rotate(-90 68.3 246)">+11.4</text>
<text x="71.2" y="243.8">cw</text>
<text x="73.3" y="241.7" transform="rotate(-180 73.3 241.7)">R6</text>
<text x="75.1" y="243.8">ccw</text>
<text x="75.9" y="241.9" transform="rotate(-90 75.9 241.9)">50 k</text>
<text x="65.4" y="255.6" transform="rotate(-180 65.4 255.6)">R2</text>
<text x="66.1" y="253.6" transform="rotate(-90 66.1 253.6)">1k</text>
<text x="70.6" y="253.9" transform="rotate(-90 70.6 253.9)">Q1</text>
<text x="72.6" y="253.6" transform="rotate(-90 72.6 253.6)">PT204</text>
<text x="53.6" y="260.8" transform="rotate(-90 53.6 260.8)">Optical Encoder</text>
<text x="57.2" y="259.1" transform="rotate(-90 57.2 259.1)">+11.1</text>
<text x="65.4" y="262.1" transform="rotate(-180 65.4 262.1)">R1</text>
<text x="66.7" y="260.2" transform="rotate(-90 66.7 260.2)">470</text>
<text x="70" y="263.5" transform="rotate(-90 70 263.5)">IR</text>
<text x="71.9" y="259.5">D1</text>
</g>
<g font-size=".9">
<text x="56.1" y="23.4" transform="rotate(-90 56.1 23.4)">1</text>
<text x="52" y="26.7" transform="rotate(-90 52 26.7)">Vcc</text>
<text x="54.6" y="25.7" transform="rotate(-90 54.6 25.7)">4</text>
<text x="54.8" y="28.8" transform="rotate(-90 54.8 28.8)">3</text>
<text x="56.6" y="27.6" transform="rotate(-90 56.6 27.6)">LM324</text>
<text x="57.4" y="28.8" transform="rotate(-90 57.4 28.8)">2</text>
<text x="58.5" y="25.7" transform="rotate(-90 58.5 25.7)">11</text>
<text x="62.1" y="29.8" transform="rotate(-90 62.1 29.8)">2</text>
<text x="65.7" y="27.2" transform="rotate(-90 65.7 27.2)">3</text>
<text x="65.7" y="31.7" transform="rotate(-90 65.7 31.7)">1</text>
<text x="54.8" y="41.7" transform="rotate(-90 54.8 41.7)">7</text>
<text x="50.7" y="45" transform="rotate(-90 50.7 45)">Vcc</text>
<text x="53.3" y="44" transform="rotate(-90 53.3 44)">4</text>
<text x="53.5" y="47.1" transform="rotate(-90 53.5 47.1)">5</text>
<text x="55.3" y="46" transform="rotate(-90 55.3 46)">LM324</text>
<text x="56.1" y="47.1" transform="rotate(-90 56.1 47.1)">6</text>
<text x="57.2" y="44" transform="rotate(-90 57.2 44)">11</text>
<text x="74.4" y="58.1" transform="rotate(-90 74.4 58.1)">14</text>
<text x="70.3" y="61.4" transform="rotate(-90 70.3 61.4)">Vcc</text>
<text x="72.9" y="60.4" transform="rotate(-90 72.9 60.4)">4</text>
<text x="73.1" y="63.5" transform="rotate(-90 73.1 63.5)">12</text>
<text x="74.9" y="62.3" transform="rotate(-90 74.9 62.3)">LM324</text>
<text x="75.7" y="63.5" transform="rotate(-90 75.7 63.5)">13</text>
<text x="76.9" y="60.4" transform="rotate(-90 76.9 60.4)">11</text>
<text x="75.6" y="69.6" transform="rotate(-90 75.6 69.6)">1</text>
<text x="79.2" y="71.5" transform="rotate(-90 79.2 71.5)">2</text>
<text x="75.6" y="74.2" transform="rotate(-90 75.6 74.2)">3</text>
<text x="52" y="83.9" transform="rotate(-90 52 83.9)">4</text>
<text x="53.5" y="81.6" transform="rotate(-90 53.5 81.6)">8</text>
<text x="55.9" y="83.9" transform="rotate(-90 55.9 83.9)">11</text>
<text x="49.4" y="84.9" transform="rotate(-90 49.4 84.9)">Vcc</text>
<text x="52.1" y="87" transform="rotate(-90 52.1 87)">10</text>
<text x="53.9" y="85.9" transform="rotate(-90 53.9 85.9)">LM324</text>
<text x="54.8" y="87" transform="rotate(-90 54.8 87)">9</text>
<text x="152.1" y="90.8" transform="rotate(-90 152.1 90.8)">Vdd</text>
<text x="65.7" y="105.2" transform="rotate(-90 65.7 105.2)">Vcc</text>
<text x="163.9" y="103.2" transform="rotate(-90 163.9 103.2)">Vdd</text>
<text x="49.7" y="130.9">1</text>
<text x="51.7" y="127.3">2</text>
<text x="54.3" y="130.9">3</text>
<text x="53.3" y="143.9" transform="rotate(-90 53.3 143.9)">Vdd</text>
<text x="55.9" y="142.8" transform="rotate(-90 55.9 142.8)">4</text>
<text x="57.4" y="140.6" transform="rotate(-90 57.4 140.6)">14</text>
<text x="59.8" y="142.8" transform="rotate(-90 59.8 142.8)">11</text>
<text x="88.6" y="143" transform="rotate(-90 88.6 143)">10</text>
<text x="56.1" y="146" transform="rotate(-90 56.1 146)">12</text>
<text x="57.9" y="144.8" transform="rotate(-90 57.9 144.8)">LM324</text>
<text x="58.7" y="146" transform="rotate(-90 58.7 146)">13</text>
<text x="87.3" y="149.4" transform="rotate(-90 87.3 149.4)">8</text>
<text x="89.9" y="149.4" transform="rotate(-90 89.9 149.4)">9</text>
<text x="92.2" y="148.2" transform="rotate(-90 92.2 148.2)">4093</text>
<text x="127.3" y="147.6" transform="rotate(-90 127.3 147.6)">10</text>
<text x="139.7" y="147.6" transform="rotate(-90 139.7 147.6)">11</text>
<text x="125.9" y="154" transform="rotate(-90 125.9 154)">8</text>
<text x="128.6" y="154" transform="rotate(-90 128.6 154)">9</text>
<text x="130.5" y="152.8" transform="rotate(-90 130.5 152.8)">4001</text>
<text x="138.4" y="154.5" transform="rotate(-90 138.4 154.5)">12</text>
<text x="141" y="154.5" transform="rotate(-90 141 154.5)">13</text>
<text x="143" y="152.8" transform="rotate(-90 143 152.8)">4001</text>
<text x="55.9" y="159.4" transform="rotate(-90 55.9 159.4)">4</text>
<text x="56.2" y="160.9" transform="rotate(-90 56.2 160.9)">Z</text>
<text x="54.6" y="166.6" transform="rotate(-90 54.6 166.6)">4066</text>
<text x="55.9" y="167.8" transform="rotate(-90 55.9 167.8)">3</text>
<text x="56.2" y="166.2" transform="rotate(-90 56.2 166.2)">Y</text>
<text x="58.5" y="167.8" transform="rotate(-90 58.5 167.8)">5</text>
<text x="58.9" y="166.2" transform="rotate(-90 58.9 166.2)">EN</text>
<text x="76.2" y="163.3" transform="rotate(-90 76.2 163.3)">11</text>
<text x="127.1" y="166.1" transform="rotate(-90 127.1 166.1)">13</text>
<text x="142.2" y="166.1" transform="rotate(-90 142.2 166.1)">1</text>
<text x="56.1" y="172.6" transform="rotate(-90 56.1 172.6)">1</text>
<text x="74.9" y="170.2" transform="rotate(-90 74.9 170.2)">12</text>
<text x="76.2" y="171.8" transform="rotate(-90 76.2 171.8)">3</text>
<text x="77.5" y="170.2" transform="rotate(-90 77.5 170.2)">13</text>
<text x="79.8" y="168.5" transform="rotate(-90 79.8 168.5)">4093</text>
<text x="125.8" y="171.5" transform="rotate(-90 125.8 171.5)">10</text>
<text x="126.6" y="170.3" transform="rotate(-90 126.6 170.3)">LM339</text>
<text x="128.4" y="171.5" transform="rotate(-90 128.4 171.5)">11</text>
<text x="140.9" y="171.5" transform="rotate(-90 140.9 171.5)">6</text>
<text x="141.7" y="170.3" transform="rotate(-90 141.7 170.3)">LM339</text>
<text x="143.5" y="171.5" transform="rotate(-90 143.5 171.5)">7</text>
<text x="52" y="176" transform="rotate(-90 52 176)">Vdd</text>
<text x="54.6" y="174.9" transform="rotate(-90 54.6 174.9)">4</text>
<text x="54.8" y="178" transform="rotate(-90 54.8 178)">3</text>
<text x="56.6" y="176.9" transform="rotate(-90 56.6 176.9)">LM324</text>
<text x="57.4" y="178" transform="rotate(-90 57.4 178)">2</text>
<text x="58.5" y="174.9" transform="rotate(-90 58.5 174.9)">11</text>
<text x="74.9" y="178.2" transform="rotate(-90 74.9 178.2)">1</text>
<text x="77.5" y="178.2" transform="rotate(-90 77.5 178.2)">2</text>
<text x="79.8" y="177.1" transform="rotate(-90 79.8 177.1)">4093</text>
<text x="135.1" y="177.2" transform="rotate(-90 135.1 177.2)">Vcc</text>
<text x="158" y="177.2" transform="rotate(-90 158 177.2)">Vcc</text>
<text x="166.4" y="177.2" transform="rotate(-90 166.4 177.2)">14</text>
<text x="76.2" y="180.3" transform="rotate(-90 76.2 180.3)">4</text>
<text x="79.8" y="185.6" transform="rotate(-90 79.8 185.6)">4093</text>
<text x="165.1" y="182.6" transform="rotate(-90 165.1 182.6)">8</text>
<text x="165.9" y="181.5" transform="rotate(-90 165.9 181.5)">LM339</text>
<text x="167.7" y="182.6" transform="rotate(-90 167.7 182.6)">9</text>
<text x="74.9" y="186.7" transform="rotate(-90 74.9 186.7)">5</text>
<text x="77.5" y="186.7" transform="rotate(-90 77.5 186.7)">6</text>
<text x="110.9" y="189" transform="rotate(-90 110.9 189)">Vcc</text>
<text x="42.2" y="196.9" transform="rotate(-90 42.2 196.9)">Vdd</text>
<text x="131.2" y="196.2" transform="rotate(-90 131.2 196.2)">Vcc</text>
<text x="61.8" y="238.1" transform="rotate(-90 61.8 238.1)">Vcc</text>
<text x="64.3" y="236.9" transform="rotate(-90 64.3 236.9)">3</text>
<text x="65.9" y="234.8" transform="rotate(-90 65.9 234.8)">2</text>
<text x="66.4" y="239.1" transform="rotate(-90 66.4 239.1)">LM339</text>
<text x="68.3" y="237.1" transform="rotate(-90 68.3 237.1)">12</text>
<text x="64.6" y="240.2" transform="rotate(-90 64.6 240.2)">5</text>
<text x="67.2" y="240.2" transform="rotate(-90 67.2 240.2)">4</text>
<text x="71.4" y="245.5">3</text>
<text x="74" y="241.9">2</text>
<text x="76" y="245.5">1</text>
</g>
<g font-size=".7">
<text x="166.5" y="103.1" transform="rotate(-90 166.5 103.1)">C</text>
<text x="168.5" y="105.7" transform="rotate(-90 168.5 105.7)">B</text>
<text x="171.8" y="103.1" transform="rotate(-90 171.8 103.1)">E</text>
<text x="172.9" y="103.1" transform="rotate(-90 172.9 103.1)">E</text>
<text x="176.2" y="105.7" transform="rotate(-90 176.2 105.7)">B</text>
<text x="178.1" y="103.1" transform="rotate(-90 178.1 103.1)">C</text>
<text x="156.1" y="161.9" transform="rotate(-90 156.1 161.9)">C</text>
<text x="158" y="159.2" transform="rotate(-90 158 159.2)">B</text>
<text x="161.3" y="161.8" transform="rotate(-90 161.3 161.8)">E</text>
<text x="44.6" y="189.3" transform="rotate(-90 44.6 189.3)">E</text>
<text x="47.9" y="186.7" transform="rotate(-90 47.9 186.7)">B</text>
<text x="49.9" y="189.3" transform="rotate(-90 49.9 189.3)">C</text>
<text x="121.9" y="188.8" transform="rotate(-90 121.9 188.8)">E</text>
<text x="125.2" y="191.5" transform="rotate(-90 125.2 191.5)">B</text>
<text x="127.1" y="188.8" transform="rotate(-90 127.1 188.8)">C</text>
<text x="133.1" y="196" transform="rotate(-90 133.1 196)">C</text>
<text x="138.4" y="196" transform="rotate(-90 138.4 196)">E</text>
<text x="121.9" y="201.9" transform="rotate(-90 121.9 201.9)">E</text>
<text x="127.1" y="201.9" transform="rotate(-90 127.1 201.9)">C</text>
<text x="135.1" y="198.7" transform="rotate(-90 135.1 198.7)">B</text>
<text x="125.2" y="204.5" transform="rotate(-90 125.2 204.5)">B</text>
</g>
</svg>
